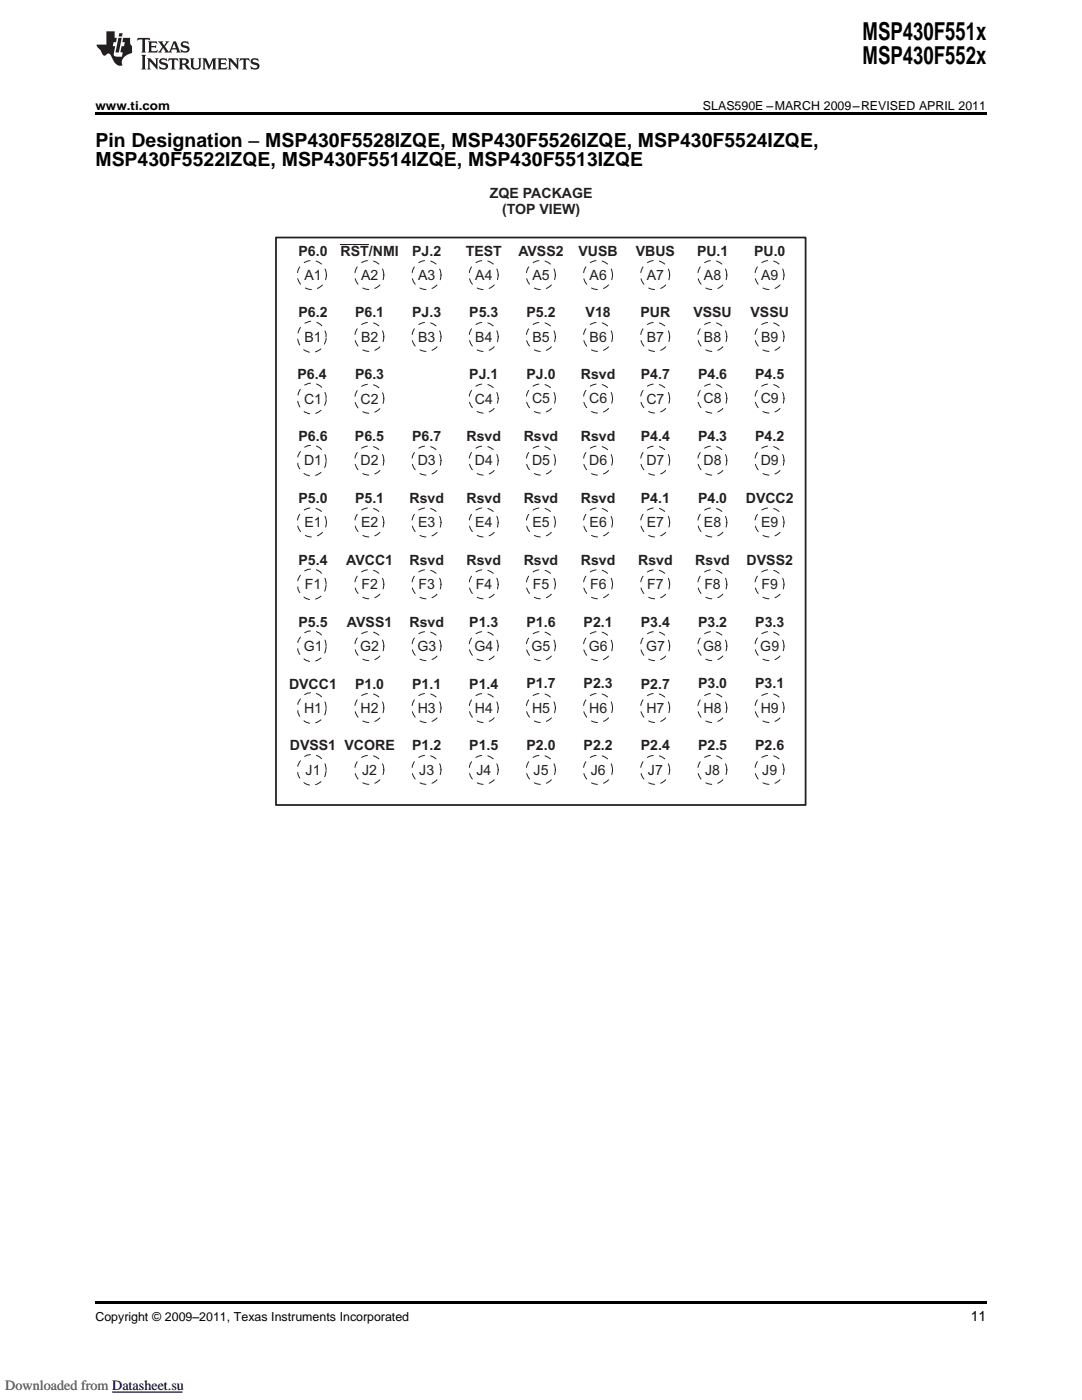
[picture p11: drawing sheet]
<svg xmlns="http://www.w3.org/2000/svg" width="216mm" height="279mm" viewBox="0 0 216 279" stroke-linecap="round" stroke-linejoin="round" font-family="sans-serif">
<g fill="#231f20">
<path d="M27.5 7.6l-.1 .5 .4-.2h.6v.1v2.1l-.2 .4h1l-.3-.4v-2.1l.1-.1h.5l.5 .2-.2-.5zM29.5 8.3l.2 .3v1.5l-.2 .4h1.8l.2-.6a1.04 1.04 0 0 1-1.3 .2v-.7h.6l.3 .2v-.6l-.3 .2h-.6v-.6l.8-.1 .4 .3-.2-.5zM31.5 8.3l.9 1.1-.9 1.1h.8l-.2-.2 .5-.7 .4 .7-.2 .2h1.5l-.1-.2 .1-.4h.9l.1 .4-.2 .2h1l-.3-.3-.7-1.9h-.5l-.9 2-.8-1 .9-1h-.8l.1 .3-.3 .5-.4-.6 .2-.2zM34.7 8.6l.4 1h-.7zM36.3 8.4a.63 .63 0 0 0-.2 .7 .63 .63 0 0 0 .6 .4l.6 .2 .1 .2a.75 .75 0 0 1-.7 .4 .75 .75 0 0 1-.6-.5l.1 .7 .1-.1a1.11 1.11 0 0 0 1.5-.6 1.13 1.13 0 0 0-1.2-.8l-.1-.4a1.04 1.04 0 0 1 1.2 .2l-.2-.5-.1 .1-.5-.2zM28.2 10.9l.2 .4v2.2l-.2 .4h1l-.3-.4v-2.2l.3-.4zM29.3 11.6l.3 .4v1.5l-.3 .4h.8l-.2-.4v-1.3l1.5 1.7v-1.9l.2-.4h-.7l.2 .4v.9l-1.1-1.3zM32 11.8a.62 .62 0 0 0-.2 .7 .62 .62 0 0 0 .6 .4l.6 .1 .1 .3a.76 .76 0 0 1-.7 .3 .76 .76 0 0 1-.6-.4l.1 .7 .1-.1a1.11 1.11 0 0 0 1.5-.6 1.13 1.13 0 0 0-1.2-.8l-.1-.4a1.04 1.04 0 0 1 1.2 .2l-.2-.6-.1 .1-.5-.1zM33.7 11.6l-.2 .6a.61 .61 0 0 1 .8-.3v1.6l-.2 .4h.9l-.2-.4v-1.6a.63 .63 0 0 1 .8 .3l-.2-.6zM35.6 11.6l.3 .4v1.5l-.3 .4h1l-.2-.2v-.8l.5 .2a.76 .76 0 0 0 1.2 .7l-1-1a.58 .58 0 0 0 .6-.5 .58 .58 0 0 0-.5-.6zM36.4 11.9h.1a.45 .45 0 0 1 .5 .1 .45 .45 0 0 1 .1 .5l-.7 .2zM37.9 11.6l.2 .2a2.17 2.17 0 0 0 .3 1.9 .99 .99 0 0 0 1.6-.6v-1.1l.2-.4h-.7l.2 .2a1.92 1.92 0 0 1-.2 1.8 .6 .6 0 0 1-.9-.5v-1.1l.2-.4zM40.4 11.6l.2 .4v1.5l-.2 .4h.7l-.2-.4v-1.4l.8 1.8 .8-1.8v1.4l-.2 .4h.9l-.2-.4v-1.5l.2-.4h-.8l-.6 1.5-.6-1.5zM43.4 11.6l.2 .4v1.5l-.2 .4h1.8l.2-.6a1.04 1.04 0 0 1-1.3 .1v-.6h.5l.4 .2v-.6l-.4 .2h-.5v-.7h.8l.3 .3-.1-.6zM45.5 11.6l.2 .4v1.5l-.2 .4h.7l-.2-.4v-1.3l1.5 1.7v-1.9l.2-.4h-.7l.2 .4v.9l-1.1-1.3zM47.9 11.6l-.1 .6a.61 .61 0 0 1 .8-.3v1.6l-.3 .4h1l-.3-.4 .1-1.6a.63 .63 0 0 1 .7 .3l-.1-.6zM50.2 11.8a.62 .62 0 0 0-.2 .7 .62 .62 0 0 0 .6 .4l.6 .1 .2 .3a.76 .76 0 0 1-.8 .3 .76 .76 0 0 1-.6-.4l.1 .7 .2-.1a1.11 1.11 0 0 0 1.5-.6 1.13 1.13 0 0 0-1.3-.8l-.1-.4a1.04 1.04 0 0 1 1.2 .2l-.1-.6-.2 .1-.5-.1z"/>
<path d="M21.2 6.3v2.6h-1.9l.1 .4 .7 .9a.91 .91 0 0 0 1 .8 .56 .56 0 0 1 .5-.3 .56 .56 0 0 1 .5 .3l.4 .8a1.53 1.53 0 0 0 1.9 1.2 1.54 1.54 0 0 1 1-2.1l.9-.3v-1.4a1.52 1.52 0 0 1-.3-1.6h-1.4l-.2 .8h.5l-.2 .8h-.4l-.2 1v.2l.4 .1-.2 .8a1.93 1.93 0 0 1-1.6-.3l.3-1.8h-.5l.2-.8h.4l.2-.8h-.4v-1.3zM23.6 7.6l-.6 2.9h.7l.6-2.9zM23.8 6.6l-.1 .7h.6l.2-.7z"/>
</g>
<path d="M55.1 47.4h105.6v113.3h-105.6z" fill="none" stroke="#231f20" stroke-width=".35"/>
<g fill="none" stroke="#231f20" stroke-width=".2" stroke-dasharray="1.2 1.2">
<path d="M60.4 64.8a2.85 2.85 0 0 1 3.1-.3 2.85 2.85 0 0 1 1.6 2.8 2.84 2.84 0 0 1-2.7 3 2.84 2.84 0 0 1-3-2.8 3.5 3.5 0 0 1 1-2.7zM60.4 77.1a2.76 2.76 0 0 1 4.3 1 2.98 2.98 0 0 1-.4 3.5 2.98 2.98 0 0 1-3.5 .7 3.3 3.3 0 0 1-.4-5.2zM60.2 89.8a2.83 2.83 0 0 1 3-.7 2.83 2.83 0 0 1 1.9 2.5 2.89 2.89 0 0 1-3 3.4 2.89 2.89 0 0 1-2.7-3.7v-.3zM60.2 114.4a2.83 2.83 0 0 1 3-.6 2.83 2.83 0 0 1 1.9 2.5 2.89 2.89 0 0 1-3 3.4 2.89 2.89 0 0 1-2.7-3.7v-.3zM60.2 126.8a2.83 2.83 0 0 1 3-.7 2.83 2.83 0 0 1 1.9 2.5 2.89 2.89 0 0 1-3 3.4 2.89 2.89 0 0 1-2.7-3.6v-.4zM60.2 139.1a2.83 2.83 0 0 1 3-.7 2.83 2.83 0 0 1 1.9 2.6 2.89 2.89 0 0 1-3 3.4 2.89 2.89 0 0 1-2.7-3.7v-.3zM60.2 151.5a2.83 2.83 0 0 1 3-.7 2.83 2.83 0 0 1 1.9 2.5 2.89 2.89 0 0 1-3 3.4 2.89 2.89 0 0 1-2.7-3.7v-.3z"/>
<circle cx="62.2" cy="54.9" r="2.9"/>
<circle cx="73.7" cy="54.9" r="2.9"/>
<circle cx="85.1" cy="54.9" r="2.9"/>
<circle cx="96.5" cy="54.9" r="2.9"/>
<circle cx="107.9" cy="54.9" r="2.9"/>
<circle cx="119.3" cy="54.9" r="2.9"/>
<circle cx="130.7" cy="54.9" r="2.9"/>
<circle cx="142.1" cy="54.9" r="2.9"/>
<circle cx="153.5" cy="54.9" r="2.9"/>
<circle cx="73.7" cy="67.2" r="2.9"/>
<circle cx="73.7" cy="79.6" r="2.9"/>
<circle cx="85.1" cy="67.2" r="2.9"/>
<circle cx="96.5" cy="67.2" r="2.9"/>
<circle cx="96.5" cy="79.5" r="2.9"/>
<circle cx="107.9" cy="67.2" r="2.9"/>
<circle cx="107.9" cy="79.5" r="2.9"/>
<circle cx="119.3" cy="67.2" r="2.9"/>
<circle cx="119.3" cy="79.5" r="2.9"/>
<circle cx="130.7" cy="67.2" r="2.9"/>
<circle cx="130.7" cy="79.5" r="2.9"/>
<circle cx="142.1" cy="67.2" r="2.9"/>
<circle cx="142.1" cy="79.5" r="2.9"/>
<circle cx="153.5" cy="67.2" r="2.9"/>
<circle cx="153.5" cy="79.5" r="2.9"/>
<circle cx="73.7" cy="91.9" r="2.9"/>
<circle cx="85.1" cy="91.9" r="2.9"/>
<circle cx="96.5" cy="91.9" r="2.9"/>
<circle cx="107.9" cy="91.9" r="2.9"/>
<circle cx="119.3" cy="91.9" r="2.9"/>
<circle cx="130.7" cy="91.9" r="2.9"/>
<circle cx="142.1" cy="91.9" r="2.9"/>
<circle cx="153.5" cy="91.9" r="2.9"/>
<circle cx="62.2" cy="104.3" r="2.9"/>
<circle cx="73.7" cy="104.3" r="2.9"/>
<circle cx="73.7" cy="116.6" r="2.9"/>
<circle cx="85.1" cy="116.6" r="2.9"/>
<circle cx="85.1" cy="104.3" r="2.9"/>
<circle cx="96.5" cy="104.3" r="2.9"/>
<circle cx="96.5" cy="116.6" r="2.9"/>
<circle cx="107.9" cy="104.3" r="2.9"/>
<circle cx="107.9" cy="116.6" r="2.9"/>
<circle cx="119.3" cy="116.6" r="2.9"/>
<circle cx="119.3" cy="104.3" r="2.9"/>
<circle cx="130.7" cy="104.3" r="2.9"/>
<circle cx="130.7" cy="116.6" r="2.9"/>
<circle cx="142.1" cy="104.3" r="2.9"/>
<circle cx="142.1" cy="116.6" r="2.9"/>
<circle cx="153.5" cy="116.6" r="2.9"/>
<circle cx="153.5" cy="104.3" r="2.9"/>
<circle cx="73.7" cy="128.9" r="2.9"/>
<circle cx="85.1" cy="128.9" r="2.9"/>
<circle cx="96.5" cy="128.9" r="2.9"/>
<circle cx="107.9" cy="128.9" r="2.9"/>
<circle cx="119.3" cy="128.9" r="2.9"/>
<circle cx="130.7" cy="128.9" r="2.9"/>
<circle cx="142.1" cy="128.9" r="2.9"/>
<circle cx="153.5" cy="128.9" r="2.9"/>
<circle cx="73.7" cy="153.6" r="2.9"/>
<circle cx="73.7" cy="141.3" r="2.9"/>
<circle cx="85.1" cy="153.6" r="2.9"/>
<circle cx="85.1" cy="141.3" r="2.9"/>
<circle cx="96.5" cy="153.6" r="2.9"/>
<circle cx="96.5" cy="141.3" r="2.9"/>
<circle cx="107.9" cy="153.6" r="2.9"/>
<circle cx="107.9" cy="141.3" r="2.9"/>
<circle cx="119.3" cy="153.6" r="2.9"/>
<circle cx="119.3" cy="141.3" r="2.9"/>
<circle cx="130.7" cy="153.6" r="2.9"/>
<circle cx="130.7" cy="141.3" r="2.9"/>
<circle cx="142.1" cy="153.6" r="2.9"/>
<circle cx="142.1" cy="141.3" r="2.9"/>
<circle cx="153.5" cy="153.6" r="2.9"/>
<circle cx="153.5" cy="141.3" r="2.9"/>
</g>
<path d="M68 48.7h5.6" fill="none" stroke="#231f20" stroke-width=".2"/>
<path d="M19.1 22.5h177.8v.5h-177.8zM19.1 259.7h177.8v.5h-177.8z" fill="#000"/>
<path d="M22.4 277.8h14" fill="none" stroke="#00f" stroke-width=".2"/>
<path d="M0 275h78.6v3h-78.6z" fill-rule="evenodd" fill="#fff"/>
<path d="M22.4 277.8h14" fill="none" stroke="#00f" stroke-width=".2"/>
<g font-size="4.9">
<text x="172.1" y="7.9">MSP430F551x</text>
<text x="172.1" y="12.8">MSP430F552x</text>
</g>
<g font-size="3.9">
<text x="19.1" y="29.3">Pin Designation ± MSP430F5528IZQE, MSP430F5526IZQE, MSP430F5524IZQE,</text>
<text x="19.1" y="33.2">MSP430F5522IZQE, MSP430F5514IZQE, MSP430F5513IZQE</text>
</g>
<g font-size="2.8" fill="#231f20">
<text x="97.8" y="39.5">ZQE PACKAGE</text>
<text x="100.2" y="42.7">(TOP VIEW)</text>
<text x="59.5" y="51">P6.0</text>
<text x="68" y="51">RST/NMI</text>
<text x="82.3" y="51">PJ.2</text>
<text x="92.9" y="51">TEST</text>
<text x="103.4" y="51">AVSS2</text>
<text x="115.4" y="51">VUSB</text>
<text x="126.9" y="51">VBUS</text>
<text x="139.1" y="51.1">PU.1</text>
<text x="150.5" y="51">PU.0</text>
<text x="60.8" y="55.9">A1</text>
<text x="72" y="55.9">A2</text>
<text x="83.4" y="55.8">A3</text>
<text x="94.8" y="55.9">A4</text>
<text x="106.2" y="55.8">A5</text>
<text x="117.7" y="55.8">A6</text>
<text x="129.1" y="55.9">A7</text>
<text x="140.5" y="55.8">A8</text>
<text x="151.9" y="55.8">A9</text>
<text x="59.5" y="63.4">P6.2</text>
<text x="70.9" y="63.4">P6.1</text>
<text x="82.3" y="63.3">PJ.3</text>
<text x="93.6" y="63.4">P5.3</text>
<text x="105" y="63.3">P5.2</text>
<text x="116.9" y="63.3">V18</text>
<text x="127.8" y="63.4">PUR</text>
<text x="138.3" y="63.3">VSSU</text>
<text x="149.8" y="63.3">VSSU</text>
<text x="60.8" y="68.2">B1</text>
<text x="72" y="68.2">B2</text>
<text x="83.4" y="68.2">B3</text>
<text x="94.8" y="68.2">B4</text>
<text x="106.2" y="68.2">B5</text>
<text x="117.7" y="68.2">B6</text>
<text x="129.1" y="68.2">B7</text>
<text x="140.5" y="68.2">B8</text>
<text x="151.9" y="68.2">B9</text>
<text x="59.4" y="75.6">P6.4</text>
<text x="70.9" y="75.7">P6.3</text>
<text x="93.6" y="75.7">PJ.1</text>
<text x="105" y="75.7">PJ.0</text>
<text x="115.9" y="75.7">Rsvd</text>
<text x="127.9" y="75.7">P4.7</text>
<text x="139.3" y="75.7">P4.6</text>
<text x="150.7" y="75.7">P4.5</text>
<text x="60.7" y="80.5">C1</text>
<text x="72" y="80.5">C2</text>
<text x="94.8" y="80.5">C4</text>
<text x="106.2" y="80.5">C5</text>
<text x="117.6" y="80.5">C6</text>
<text x="129" y="80.5">C7</text>
<text x="140.4" y="80.5">C8</text>
<text x="151.8" y="80.5">C9</text>
<text x="59.5" y="88">P6.6</text>
<text x="70.8" y="88.1">P6.5</text>
<text x="82.3" y="88">P6.7</text>
<text x="93.1" y="88">Rsvd</text>
<text x="104.5" y="88">Rsvd</text>
<text x="115.9" y="88">Rsvd</text>
<text x="127.9" y="88">P4.4</text>
<text x="139.3" y="88">P4.3</text>
<text x="150.7" y="88">P4.2</text>
<text x="60.7" y="92.9">D1</text>
<text x="72" y="92.9">D2</text>
<text x="83.4" y="92.9">D3</text>
<text x="94.8" y="92.9">D4</text>
<text x="106.2" y="92.9">D5</text>
<text x="117.6" y="92.9">D6</text>
<text x="129" y="92.9">D7</text>
<text x="140.4" y="92.9">D8</text>
<text x="151.8" y="92.9">D9</text>
<text x="59.5" y="100.4">P5.0</text>
<text x="70.9" y="100.4">P5.1</text>
<text x="81.7" y="100.4">Rsvd</text>
<text x="93.1" y="100.4">Rsvd</text>
<text x="104.5" y="100.4">Rsvd</text>
<text x="115.9" y="100.4">Rsvd</text>
<text x="127.9" y="100.4">P4.1</text>
<text x="139.3" y="100.4">P4.0</text>
<text x="148.8" y="100.4">DVCC2</text>
<text x="60.8" y="105.2">E1</text>
<text x="72" y="105.2">E2</text>
<text x="83.4" y="105.2">E3</text>
<text x="94.8" y="105.2">E4</text>
<text x="106.2" y="105.2">E5</text>
<text x="117.7" y="105.2">E6</text>
<text x="129.1" y="105.2">E7</text>
<text x="140.5" y="105.2">E8</text>
<text x="151.9" y="105.2">E9</text>
<text x="59.5" y="112.7">P5.4</text>
<text x="69.1" y="112.7">AVCC1</text>
<text x="81.7" y="112.7">Rsvd</text>
<text x="93.1" y="112.7">Rsvd</text>
<text x="104.5" y="112.7">Rsvd</text>
<text x="115.9" y="112.7">Rsvd</text>
<text x="127.3" y="112.7">Rsvd</text>
<text x="138.7" y="112.7">Rsvd</text>
<text x="149" y="112.7">DVSS2</text>
<text x="60.8" y="117.6">F1</text>
<text x="72.1" y="117.6">F2</text>
<text x="83.5" y="117.6">F3</text>
<text x="94.9" y="117.6">F4</text>
<text x="106.3" y="117.5">F5</text>
<text x="117.7" y="117.5">F6</text>
<text x="129.1" y="117.5">F7</text>
<text x="140.5" y="117.5">F8</text>
<text x="152" y="117.5">F9</text>
<text x="59.5" y="125.1">P5.5</text>
<text x="69.2" y="125.1">AVSS1</text>
<text x="81.7" y="125.1">Rsvd</text>
<text x="93.6" y="125.1">P1.3</text>
<text x="105" y="125.1">P1.6</text>
<text x="116.5" y="125.1">P2.1</text>
<text x="127.9" y="125.1">P3.4</text>
<text x="139.3" y="125.1">P3.2</text>
<text x="150.7" y="125.1">P3.3</text>
<text x="60.6" y="129.9">G1</text>
<text x="71.9" y="129.9">G2</text>
<text x="83.3" y="129.9">G3</text>
<text x="94.7" y="129.9">G4</text>
<text x="106.1" y="129.9">G5</text>
<text x="117.5" y="129.9">G6</text>
<text x="128.9" y="129.9">G7</text>
<text x="140.3" y="129.9">G8</text>
<text x="151.7" y="129.9">G9</text>
<text x="57.7" y="137.4">DVCC1</text>
<text x="70.9" y="137.4">P1.0</text>
<text x="82.3" y="137.4">P1.1</text>
<text x="93.6" y="137.4">P1.4</text>
<text x="105" y="137.4">P1.7</text>
<text x="116.5" y="137.4">P2.3</text>
<text x="127.9" y="137.4">P2.7</text>
<text x="139.3" y="137.4">P3.0</text>
<text x="150.7" y="137.4">P3.1</text>
<text x="60.7" y="142.3">H1</text>
<text x="72" y="142.3">H2</text>
<text x="83.4" y="142.3">H3</text>
<text x="94.8" y="142.3">H4</text>
<text x="106.2" y="142.2">H5</text>
<text x="117.6" y="142.2">H6</text>
<text x="129" y="142.3">H7</text>
<text x="140.4" y="142.2">H8</text>
<text x="151.8" y="142.2">H9</text>
<text x="57.8" y="149.8">DVSS1 VCORE</text>
<text x="82.3" y="149.8">P1.2</text>
<text x="93.6" y="149.8">P1.5</text>
<text x="105" y="149.7">P2.0</text>
<text x="116.5" y="149.7">P2.2</text>
<text x="127.9" y="149.8">P2.4</text>
<text x="139.3" y="149.7">P2.5</text>
<text x="150.7" y="149.7">P2.6</text>
<text x="61" y="154.6">J1</text>
<text x="72.3" y="154.6">J2</text>
<text x="83.7" y="154.6">J3</text>
<text x="95.1" y="154.6">J4</text>
<text x="106.5" y="154.6">J5</text>
<text x="117.9" y="154.6">J6</text>
<text x="129.3" y="154.6">J7</text>
<text x="140.7" y="154.6">J8</text>
<text x="152.1" y="154.6">J9</text>
</g>
<text font-size="2.8" x="193.7" y="263.6">11</text>
<text font-size="2.8" fill="#696969" x="1.1" y="277.4">Downloaded from Datasheet.su</text>
<g font-size="2.5">
<text x="19" y="21.9">www.ti.com</text>
<text x="140.3" y="21.9">SLAS590E ±MARCH 2009±REVISED APRIL 2011</text>
<text x="19.1" y="263.6">Copyright ã 2009±2011, Texas Instruments Incorporated</text>
</g>
</svg>
